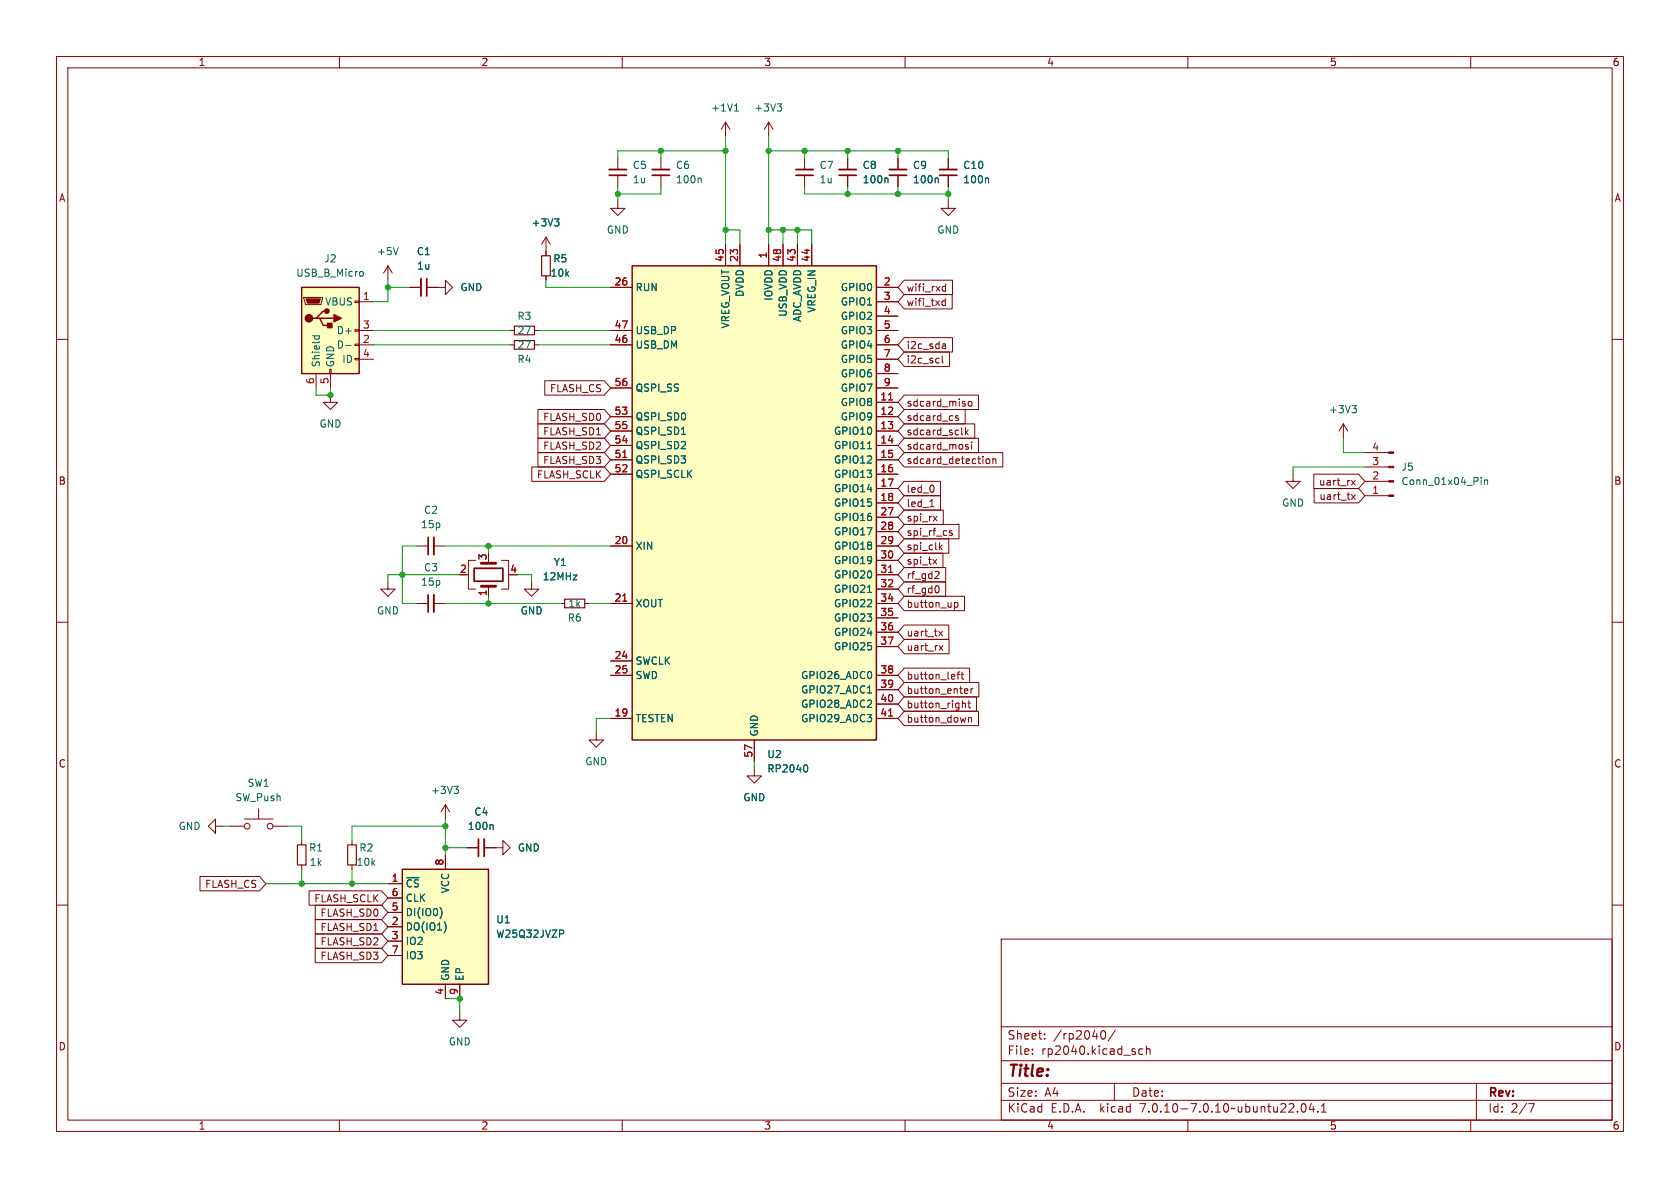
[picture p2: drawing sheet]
<svg xmlns="http://www.w3.org/2000/svg" width="297mm" height="210mm" viewBox="0 0 297 210" stroke-linecap="round" stroke-linejoin="round" font-family="sans-serif">
<g fill="none" stroke="#840000" stroke-width=".18">
<path d="M10 10h277v190h-277zM12 12h273v186h-273zM60 10v2M110 10v2M160 10v2M210 10v2M260 10v2M109.2 35.6v1.2h1.3l-1.3 1.3-1.3-1.3h1.3M109.2 27.9v2.1M109.2 31v2M116.8 27.9v2.1M116.8 31v2"/>
<path d="M128.3 21.6l-.8 1.3M128.3 21.6v2.5M128.3 21.6l.7 1.3M135.9 21.6l-.8 1.3M135.9 21.6v2.5M135.9 21.6l.8 1.3M142.2 27.9v2.1M142.2 31v2M149.9 27.9v2.1M149.9 31v2M158.7 27.9v2.1M158.7 31v2"/>
<path d="M167.6 35.6v1.2h1.3l-1.3 1.3-1.2-1.3h1.2M167.6 27.9v2.1M167.6 31v2M10 60h2M53.7 52.6h3.3v.2l-.2 1h-2.8zM62.7 58.3h.8v.2h-.8zM62.7 53.2h.8v.3h-.8zM63.5 53.3h2.5M63.5 58.4h2.5M68.6 47l-.8 1.3M68.6 47v2.5M68.6 47l.7 1.3"/>
<path d="M72.4 50.8h2M75.4 50.8h3.3v-1.3l1.3 1.3-1.3 1.3v-1.3M90.2 58.4h.7M94.5 58.4h.7M96.5 41.9v3.3M96.5 48.8v.7M96.5 41.9l-.7 1.3M96.5 41.9l.8 1.3M107.9 50.8h3.9M107.9 58.4h3.9M128.3 43.2v3.8M130.8 43.2v3.8"/>
<path d="M135.9 43.2v3.8M138.4 43.2v3.8M141 43.2v3.8M143.5 43.2v3.8M154.9 50.8h3.8M154.9 53.3h3.8M154.9 55.9h3.8M154.9 58.4h3.8M159.9 52.1h8.4v2.5h-8.4l-1.2-1.3zM159.9 59.7h8.5v2.5h-8.5l-1.2-1.2zM159.9 49.5h8.5v2.6h-8.5l-1.2-1.3zM166.6 53.9l.1 .1 .4-.1"/>
<path d="M166.7 51.4h.5M166.7 50.7h.5M167.1 52.7v1.3M167.1 53.2h-.4l-.1 .1M167.2 50.2v1.3M285 60h2M55.9 66v2.6M58.3 65.3h.2v.7h-.2zM58.4 69.9v1.2h1.3l-1.3 1.3-1.3-1.3h1.3M58.4 66v2.6M62.7 63.4h.8v.2h-.8zM62.7 60.8h.8v.3h-.8z"/>
<path d="M63.5 61h2.5M63.5 63.5h2.5M90.2 61h.7M94.5 61h.7M95.1 72.4h11.7l1.1 1.3-1.1 1.2h-11.7zM95.1 74.9h11.7l1.1 1.3-1.1 1.3h-11.7zM95.1 77.5h11.7l1.1 1.2-1.1 1.3h-11.7zM96.3 67.3h10.5l1.1 1.3-1.1 1.3h-10.5zM107.9 73.7h3.9M107.9 76.2h3.9M107.9 78.7h3.9M107.9 61h3.9"/>
<path d="M107.9 68.6h3.9M154.9 71.1h3.8M154.9 73.7h3.8M154.9 76.2h3.8M154.9 78.7h3.8M154.9 61h3.8M154.9 68.6h3.8M154.9 63.5h3.8M154.9 66h3.8M159.9 62.2h7.9v2.6h-7.9l-1.2-1.3zM159.9 72.4h10.7v2.5h-10.7l-1.2-1.2zM159.9 74.9h12.4v2.6h-12.4l-1.2-1.3z"/>
<path d="M159.9 77.5h13.1v2.5h-13.1l-1.2-1.3zM159.9 69.8h13.1v2.6h-13.1l-1.2-1.3zM166.6 62.9v1.1l.1 .2M166.7 60.8h.3l.2 .2v.6M167.2 61.6h-.5M167.2 61.1h-.5M169.4 73.5h-.3l-.2 .2 .1 .1 .4 .2v.3h-.5M170.1 76.8l.1 .1M170.7 78.8l.5 .4-.2 .2-.3-.1M170.7 75.6v1.3M170.8 76.4l.4 .5M171.2 76l-.5 .5"/>
<path d="M171.2 78.6h-.3l-.2 .1M171.2 71.1l.2-.2 .4 .2v.4l-.1 .2-.3 .1-.2-.1zM171.8 78.1v.2M171.8 78.6v.8M237.5 74.9l-.8 1.3M237.5 74.9v2.6M237.5 74.9l.8 1.3M73.7 96.5h2M76.7 96.5h2M84.1 99.1h-1.3v5h1.3M88.6 99.1h1.3v5h-1.3M94 82.5h12.8l1.1 1.3-1.1 1.3h-12.8z"/>
<path d="M95.1 80h11.7l1.1 1.3-1.1 1.3h-11.7zM107.9 81.3h3.9M107.9 83.8h3.9M107.9 96.5h3.9M154.9 81.3h3.8M154.9 83.8h3.8M154.9 86.4h3.8M154.9 88.9h3.8M154.9 96.5h3.8M154.9 91.4h3.8M154.9 94h3.8M154.9 99.1h3.8"/>
<path d="M159.9 97.8h6.8v2.5h-6.8l-1.2-1.2zM159.9 92.7h9.6v2.6h-9.6l-1.2-1.3zM159.9 80h17.4v2.6h-17.4l-1.2-1.3zM159.9 95.2h7.8v2.6h-7.8l-1.2-1.3zM159.9 90.2h6.9v2.5h-6.9l-1.2-1.3zM159.9 87.6h6.4v2.6h-6.4l-1.2-1.3zM159.9 85.1h6.4v2.5h-6.4l-1.2-1.2zM164.4 89.6h.7M164.9 98.9l.7 .8M165 91.3l.7 .8M165.1 86v.8M165.6 98.9l-.7 .8"/>
<path d="M165.7 91.3l-.7 .8M166.2 96.7l.4 .5M166.6 96.3l-.5 .5M168.3 93.9l-.3-.1-.2 .2 .1 .2 .4 .1v.3h-.5M174.4 81.2l.3-.1 .3 .2v.4l-.3 .3-.3-.1-.1-.2zM175.5 81.2l.2-.1 .3 .1 .1 .8M175.5 81.1v.9M228.6 83.8v1.3h1.3l-1.3 1.3-1.3-1.3h1.3M232.3 83.8h7.9l1.1 1.3-1.1 1.3h-7.9zM232.3 86.4h7.9l1.1 1.2-1.1 1.3h-7.9zM238.9 84.9l.7 .9M238.9 87.5l.7 .8"/>
<path d="M239.6 84.9l-.7 .9M239.6 87.5l-.7 .8M241.3 80h4.2M241.3 82.6h4.2M241.3 85.1h4.2M241.3 87.6h4.2M10 110h2M68.6 102.9v1.2h1.2l-1.2 1.3-1.3-1.3h1.3M73.7 106.7h2M76.7 106.7h2M82.5 101.6h.3M86.4 103.6v1.8"/>
<path d="M94 102.9v1.2h1.2l-1.2 1.3-1.3-1.3h1.3M99.1 106.7h.7M103.4 106.7h.7M107.9 106.7h3.9M107.9 116.8h3.9M107.9 119.4h3.9M154.9 106.7h3.8M154.9 119.4h3.8M154.9 101.6h3.8M154.9 104.1h3.8M154.9 109.2h3.8M154.9 111.8h3.8"/>
<path d="M154.9 114.3h3.8M159.9 100.3h7.3v2.6h-7.3l-1.2-1.3zM159.9 105.4h10.6v2.6h-10.6l-1.2-1.3zM159.9 102.9h7.3v2.5h-7.3l-1.2-1.3zM159.9 118.1h11.5v2.6h-11.5l-1.2-1.3zM159.9 113h7.9v2.6h-7.9l-1.2-1.3zM159.9 110.5h7.8v2.5h-7.8l-1.2-1.2zM165.5 101l.4 .1 .1 .3-.8 .9h.8M165.7 103.5a.79 .79 0 0 1 0 1.3M166 111.6l.6 .8M166 114.1l.7 .9M166.6 111.6l-.6 .8"/>
<path d="M166.7 114.1l-.7 .9M168.7 106.5v1.3M168.7 106.6l.4-.1 .3 .2-.2 .6h-.5M169.2 119.2h.5M169.7 118.8l-.3 .2v1.1M169.9 119.2h.5M170.1 118.8v1.1l.3 .2M285 110h2M105.4 129.5v1.3h1.3l-1.3 1.3-1.3-1.3h1.3M107.9 127h3.9M133.3 135.9v1.3h1.3l-1.3 1.2-1.2-1.2h1.2M133.3 130.8v3.8"/>
<path d="M154.9 127h3.8M154.9 121.9h3.8M154.9 124.5h3.8M159.9 125.7h13.1v2.6h-13.1l-1.2-1.3zM159.9 120.6h13.1v2.6h-13.1l-1.2-1.3zM159.9 123.2h12.7v2.5h-12.7l-1.2-1.2zM170.1 123.9v1.2M170.1 124.4l.2-.1h.3l.1 .8M170.7 121.7l.3 .1 .1 .2-.6 .2M171 122.5l-.3 .1M171.1 124.3h.5M171.2 126.8v.9"/>
<path d="M171.2 126.9l.2-.1 .3 .1 .1 .8M171.3 123.9v1l.3 .2M171.6 121.7v.9M172 121.7l-.4 .3M10 160h2M35.4 154.9h10.5l1.1 1.3-1.1 1.3h-10.5zM38.1 146.1v-1.3l-1.3 1.3 1.3 1.2v-1.2h1.3M40.6 146.1h2.6M43.2 144.8h5.1M45.7 143v1.8M48.3 146.1h2.5M53.3 148.6v.8"/>
<path d="M53.3 152.9v.8M54.6 157.5h12.9l1.1 1.3-1.1 1.2h-12.9zM62.2 148.6v.8M62.2 152.9v.8M68.6 156.2h2.5M68.6 158.8h2.5M78.7 142.2l-.7 1.3M78.7 142.2v2.6M78.7 151.1v2.6M78.7 142.2l.8 1.3M82.5 149.9h2.1M85.6 149.9h3.3v-1.3l1.3 1.3-1.3 1.2v-1.2"/>
<path d="M285 160h2M55.7 167.6h11.8l1.1 1.3-1.1 1.3h-11.8zM55.7 165.1h11.8l1.1 1.3-1.1 1.2h-11.8zM55.7 160h11.8l1.1 1.3-1.1 1.3h-11.8zM55.7 162.6h11.8l1.1 1.2-1.1 1.3h-11.8zM68.6 163.8h2.5M68.6 166.4h2.5M68.6 161.3h2.5M68.6 168.9h2.5M78.7 174v2.5M81.3 179.1v1.2h1.2l-1.2 1.3-1.3-1.3h1.3M81.3 174v2.5"/>
<path d="M177 166h108v32h-108zM60 198v2M110 198v2M160 198v2M177 194.5h108M177 191.5h108M177 187.5h108M177 181.5h108M182.5 186.3v.1M182.5 185.5v.1M184.7 183.6v.1M184.7 182.8v.1"/>
<path d="M194.6 182.8l.1-.5 .3-.1a.81 .81 0 0 1 .5 .6 .81 .81 0 0 1-.3 .8h-.4l-.2-.5M197 191.5v3M197.2 182.1l-1.3 2M202 185.5l-.4-.1-.3 .3v.4l.2 .2h.5M202.7 185.5l.2-.1 .3 .1 .1 .9M202.7 184.9v1.5M210 198v2M229.4 196.5v.1M230.2 195.2l.2-.1a.81 .81 0 0 1 .6 .6 .81 .81 0 0 1-.3 .8l-.2 .1a.81 .81 0 0 1-.3-1.4zM231.8 195l-.3 1.1h.9M232.2 195.6v1M233 196.5v.1"/>
<path d="M233.6 196.6h.9M233.6 195.5l.4-.4v1.5M260 198v2M261 191.5v6.5M270.2 195.1h1l-.6 1.5"/>
<circle cx="43.7" cy="146.1" r=".51"/>
<circle cx="47.8" cy="146.1" r=".51"/>
</g>
<path d="M107.7 30h3M115.3 30h3.1M140.7 30h3.1M148.3 30h3.1M157.2 30h3.1M166.1 30h3.1M74.4 49.3v3M76.7 95v3M76.7 105.2v3M85.6 148.3v3.1" fill="none" stroke="#840000" stroke-width=".33"/>
<path d="M107.7 31h3M115.3 31h3.1M140.7 31h3.1M148.3 31h3.1M157.2 31h3.1M166.1 31h3.1M75.4 49.3v3M75.7 95v3M75.7 105.2v3M83.8 100.5h5.1v2.2h-5.1zM84.6 148.3v3.1" fill="none" stroke="#840000" stroke-width=".3"/>
<g fill="none" stroke="#006464" stroke-width=".18">
<path d="M129.8 19.6h.8M130 18.7l.2-.3v1.2M137.4 18.4h.8l-.4 .4M137.9 18.8l.3 .3v.3l-.3 .2M98 38.7h.8l-.4 .5M98.6 39.2l.2 .2v.3l-.2 .2M123.8 31.5l.2 .2v.6M156.8 31.5l.2 .2v.6M165.7 31.5l.2 .2v.6M174.6 31.5l.2 .2v.6M55.2 59.4h1.3M55.7 59.4l-.1 .3"/>
<path d="M56.4 59.4l.1 .3M63.8 48l.3 .1 .1 .1v.5l-.4 .1M70.4 43.8l-.4 1.2M61.1 61.1h1M120.5 76.8h.7M153.4 79.3h.7M239 71.7h.8l-.4 .5M239.5 72.2l.3 .2v.3l-.3 .3M261.9 84.4v.1M261.9 84.8v.9M262.5 84.8v.9M262.5 84.9l.1-.1 .3 .1 .1 .8"/>
<path d="M153.4 104.7h.7M80.3 139h.7l-.4 .5M80.8 139.5l.2 .2v.3l-.2 .3M142.5 135.2a.79 .79 0 0 1 0 1.3M153.4 122.5h.7M87 145.8l.2 .2v.6M77.8 160.5a1.49 1.49 0 0 1 0 1.8M78.8 163.5v.8M99.4 164.4l.3 .3-.1 .3-.2 .1"/>
</g>
<path d="M90.9 57.7h3.6v1.5h-3.6zM95.8 45.2h1.5v3.6h-1.5zM90.9 60.2h3.6v1.5h-3.6zM99.8 105.9h3.6v1.5h-3.6zM52.6 149.4h1.5v3.5h-1.5zM61.5 149.4h1.5v3.5h-1.5z" fill="none" stroke="#840000" stroke-width=".2"/>
<g fill="#840000" stroke="#840000" stroke-width=".18">
<path d="M245.5 79.9h.9v.2h-.9z"/>
<path d="M245.5 82.4h.9v.3h-.9z"/>
<path d="M245.5 85h.9v.2h-.9z"/>
<path d="M245.5 87.5h.9v.3h-.9z"/>
<path d="M54.1 52.8h2.5l-.2 .8h-2z"/>
</g>
<g fill="#ffffc2" stroke="#ffffc2" stroke-width=".18">
<path d="M111.8 47h43.1v83.8h-43.1z"/>
<path d="M71.1 153.7h15.3v20.3h-15.3z"/>
<path d="M53.3 50.8h10.2v15.2h-10.2z"/>
</g>
<path d="M53.3 50.8h10.2v15.2h-10.2zM55.9 56.3h.6l.6 1.2h1.3M56.5 56.3h2.6M57.8 55h-.7l-1.2 1.3h-.7M111.8 47h43.1v83.8h-43.1zM71.1 153.7h15.3v20.3h-15.3z" fill="none" stroke="#840000" stroke-width=".25"/>
<path d="M157.1 70.7h.7M110.1 80.9h.7M110.1 106.3h.7M157.1 101.2h.7M157.1 126.6h.7" fill="none" stroke="#a90000" stroke-width=".18"/>
<path d="M85.1 99.6h2.5M85.1 103.6h2.5" fill="none" stroke="#840000" stroke-width=".51"/>
<g fill="#840000" stroke="#840000" stroke-width=".25">
<path d="M59.1 55.6l1.2 .7-1.2 .6z"/>
<path d="M57.9 57.2h.8v.7h-.8z"/>
<circle cx="54.6" cy="56.3" r=".63"/>
<circle cx="57.8" cy="55" r=".38"/>
</g>
<g fill="none" stroke="#009600" stroke-width=".18">
<path d="M109.2 33v2.6M116.8 33v1.3h-7.6M116.8 26.7v1.2M128.3 24.1v19.1M128.3 26.7h-19.1v1.2M135.9 26.7h31.7v1.2M135.9 24.1v19.1M142.2 33v1.3h25.4M142.2 26.7v1.2M149.9 26.7v1.2M149.9 33v1.3M158.7 26.7v1.2"/>
<path d="M158.7 33v1.3M167.6 33v2.6M66 58.4h24.2M68.6 50.8h3.8M68.6 49.5v3.8h-2.6M95.2 58.4h12.7M96.5 49.5v1.3h11.4M128.3 40.6h2.5v2.6M135.9 40.6h7.6v2.6M138.4 40.6v2.6M141 40.6v2.6M55.9 68.6v1.3h2.5v-1.3"/>
<path d="M66 61h24.2M95.2 61h12.7M237.5 77.5v2.5h3.8M73.7 96.5h-2.6v10.2h2.6M78.7 96.5h29.2M86.4 96.5v1.3M241.3 82.6h-12.7v1.2M78.7 106.7h20.4M81.3 101.6h-12.7v1.3M86.4 105.4v1.3M91.4 101.6h2.6v1.3M104.1 106.7h3.8"/>
<path d="M107.9 127h-2.5v2.5M133.3 134.6v1.3M39.4 146.1h1.2M47 156.2h21.6M50.8 146.1h2.5v2.5M53.3 153.7v2.5M62.2 153.7v2.5M78.7 144.8v6.3M78.7 146.1h-16.5v2.5M78.7 149.9h3.8M78.7 176.5h2.6v2.6"/>
</g>
<g fill="#009600" stroke="#009600" stroke-width=".18">
<circle cx="68.6" cy="50.8" r=".46"/>
<circle cx="58.4" cy="69.9" r=".46"/>
<circle cx="109.2" cy="34.3" r=".46"/>
<circle cx="158.7" cy="26.7" r=".46"/>
<circle cx="149.9" cy="26.7" r=".46"/>
<circle cx="149.9" cy="34.3" r=".46"/>
<circle cx="158.7" cy="34.3" r=".46"/>
<circle cx="141" cy="40.6" r=".46"/>
<circle cx="62.2" cy="156.2" r=".46"/>
<circle cx="53.3" cy="156.2" r=".46"/>
<circle cx="81.3" cy="176.5" r=".46"/>
<circle cx="78.7" cy="146.1" r=".46"/>
<circle cx="78.7" cy="149.9" r=".46"/>
<circle cx="138.4" cy="40.6" r=".46"/>
<circle cx="135.9" cy="40.6" r=".46"/>
<circle cx="128.3" cy="40.6" r=".46"/>
<circle cx="128.3" cy="26.7" r=".46"/>
<circle cx="116.8" cy="26.7" r=".46"/>
<circle cx="142.2" cy="26.7" r=".46"/>
<circle cx="135.9" cy="26.7" r=".46"/>
<circle cx="167.6" cy="34.3" r=".46"/>
<circle cx="86.4" cy="96.5" r=".46"/>
<circle cx="86.4" cy="106.7" r=".46"/>
<circle cx="71.1" cy="101.6" r=".46"/>
</g>
<text font-size="2.8" fill="#840000" x="178" y="190.9">Title:</text>
<g font-size="2.1" fill="#840000">
<text x="178" y="184">Sheet:</text>
<text x="186.2" y="184">/rp2040/</text>
<text x="178" y="186.7">File:</text>
<text x="184.1" y="186.7">rp2040.kicad_sch</text>
<text x="178" y="196.9">KiCad</text>
<text x="178" y="194.1">Size:</text>
<text x="184.7" y="194.1">A4</text>
<text x="185.7" y="196.9">E.D.A.</text>
<text x="194.6" y="196.9">kicad</text>
<text x="200" y="194.1">Date:</text>
<text x="201.8" y="196.9">7.0.10-7.0.10~ubuntu22.04.1</text>
<text x="263" y="194.3">Rev:</text>
<text x="263" y="196.9">Id:</text>
<text x="267.1" y="196.9">2/7</text>
</g>
<g font-size="1.8" fill="#840000">
<text x="35" y="11.9">1</text>
<text x="85" y="11.9">2</text>
<text x="135" y="11.9">3</text>
<text x="185" y="11.9">4</text>
<text x="235" y="11.9">5</text>
<text x="285" y="11.9">6</text>
<text x="10.3" y="35.9">A</text>
<text x="285.3" y="35.9">A</text>
<text x="160.2" y="51.8">wifi_rxd</text>
<text x="160.2" y="54.3">wifi_txd</text>
<text x="160.2" y="64.5">i2c_scl</text>
<text x="160.2" y="61.9">i2c_sda</text>
<text x="97.1" y="69.5">FLASH_CS</text>
<text x="95.9" y="74.6">FLASH_SD0</text>
<text x="95.9" y="77.2">FLASH_SD1</text>
<text x="160.2" y="74.6">sdcard_cs</text>
<text x="160.2" y="77.2">sdcard_sclk</text>
<text x="160.2" y="72.1">sdcard_miso</text>
<text x="95.9" y="82.2">FLASH_SD3</text>
<text x="95.9" y="79.7">FLASH_SD2</text>
<text x="160.2" y="82.2">sdcard_detection</text>
<text x="160.2" y="79.7">sdcard_mosi</text>
<text x="10.3" y="85.9">B</text>
<text x="94.8" y="84.8">FLASH_SCLK</text>
<text x="160.2" y="89.9">led_1</text>
<text x="160.2" y="87.3">led_0</text>
<text x="233.1" y="86">uart_rx</text>
<text x="233.1" y="88.6">uart_tx</text>
<text x="285.3" y="85.9">B</text>
<text x="160.2" y="94.9">spi_rf_cs</text>
<text x="160.2" y="92.4">spi_rx</text>
<text x="160.2" y="100">spi_tx</text>
<text x="160.2" y="97.5">spi_clk</text>
<text x="160.2" y="102.6">rf_gd2</text>
<text x="160.2" y="107.6">button_up</text>
<text x="160.2" y="105.1">rf_gd0</text>
<text x="160.2" y="112.7">uart_tx</text>
<text x="160.2" y="115.3">uart_rx</text>
<text x="160.2" y="122.9">button_enter</text>
<text x="160.2" y="125.4">button_right</text>
<text x="160.2" y="120.3">button_left</text>
<text x="160.2" y="128">button_down</text>
<text x="10.3" y="135.9">C</text>
<text x="285.3" y="135.9">C</text>
<text x="36.2" y="157.2">FLASH_CS</text>
<text x="55.5" y="159.7">FLASH_SCLK</text>
<text x="56.5" y="167.3">FLASH_SD2</text>
<text x="56.5" y="162.2">FLASH_SD0</text>
<text x="56.5" y="164.8">FLASH_SD1</text>
<text x="56.5" y="169.9">FLASH_SD3</text>
<text x="10.3" y="185.9">D</text>
<text x="285.3" y="185.9">D</text>
<text x="35" y="199.9">1</text>
<text x="85" y="199.9">2</text>
<text x="135" y="199.9">3</text>
<text x="185" y="199.9">4</text>
<text x="235" y="199.9">5</text>
<text x="285" y="199.9">6</text>
</g>
<g font-size="1.8" fill="#006464">
<text x="125.6" y="19.9">+1V1</text>
<text x="133.2" y="19.9">+3V3</text>
<text x="111.8" y="30.1">C5</text>
<text x="111.8" y="32.6">1u</text>
<text x="119.4" y="30.1">C6</text>
<text x="119.4" y="32.6">100n</text>
<text x="144.8" y="30.1">C7</text>
<text x="144.8" y="32.6">1u</text>
<text x="152.4" y="30.1">C8</text>
<text x="152.4" y="32.6">100n</text>
<text x="161.3" y="30.1">C9</text>
<text x="161.3" y="32.6">100n</text>
<text x="170.2" y="32.6">100n</text>
<text x="170.2" y="30.1">C10</text>
<text x="93.9" y="40.2">+3V3</text>
<text x="107.2" y="41.5">GND</text>
<text x="165.6" y="41.5">GND</text>
<text x="57.2" y="46.6">J2</text>
<text x="66.5" y="45.3">+5V</text>
<text x="73.6" y="45.3">C1</text>
<text x="73.6" y="47.9">1u</text>
<text x="97.7" y="46.6">R5</text>
<text x="52.3" y="49.1">USB_B_Micro</text>
<text x="81.3" y="51.7">GND</text>
<text x="97.2" y="49.1">10k</text>
<text x="112.3" y="51.7">RUN</text>
<text x="131.7" y="52.6" transform="rotate(-90 131.7 52.6)">DVDD</text>
<text x="136.8" y="53.3" transform="rotate(-90 136.8 53.3)">IOVDD</text>
<text x="148.5" y="51.7">GPIO0</text>
<text x="57.4" y="54.2">VBUS</text>
<text x="59.4" y="59.3">D+</text>
<text x="91.4" y="56.7">R3</text>
<text x="91.4" y="59.3">27</text>
<text x="112.3" y="59.3">USB_DP</text>
<text x="129.1" y="58.2" transform="rotate(-90 129.1 58.2)">VREG_VOUT</text>
<text x="139.3" y="56.1" transform="rotate(-90 139.3 56.1)">USB_VDD</text>
<text x="141.8" y="57" transform="rotate(-90 141.8 57)">ADC_AVDD</text>
<text x="144.4" y="55.4" transform="rotate(-90 144.4 55.4)">VREG_IN</text>
<text x="148.5" y="54.2">GPIO1</text>
<text x="148.5" y="56.7">GPIO2</text>
<text x="148.5" y="59.3">GPIO3</text>
<text x="56.7" y="65" transform="rotate(-90 56.7 65)">Shield</text>
<text x="59.3" y="65" transform="rotate(-90 59.3 65)">GND</text>
<text x="59.4" y="61.8">D-</text>
<text x="60.4" y="64.4">ID</text>
<text x="91.4" y="64.4">R4</text>
<text x="91.4" y="61.8">27</text>
<text x="112.3" y="61.8">USB_DM</text>
<text x="148.5" y="61.8">GPIO4</text>
<text x="148.5" y="64.4">GPIO5</text>
<text x="112.3" y="69.4">QSPI_SS</text>
<text x="148.5" y="72">GPIO8</text>
<text x="148.5" y="66.9">GPIO6</text>
<text x="148.5" y="69.4">GPIO7</text>
<text x="56.4" y="75.8">GND</text>
<text x="112.3" y="74.5">QSPI_SD0</text>
<text x="112.3" y="77.1">QSPI_SD1</text>
<text x="147.3" y="77.1">GPIO10</text>
<text x="148.5" y="74.5">GPIO9</text>
<text x="234.8" y="73.3">+3V3</text>
<text x="112.3" y="82.1">QSPI_SD3</text>
<text x="112.3" y="79.6">QSPI_SD2</text>
<text x="147.3" y="79.6">GPIO11</text>
<text x="147.3" y="82.1">GPIO12</text>
<text x="247.7" y="83.4">J5</text>
<text x="112.3" y="84.7">QSPI_SCLK</text>
<text x="147.3" y="84.7">GPIO13</text>
<text x="147.3" y="87.2">GPIO14</text>
<text x="147.3" y="89.8">GPIO15</text>
<text x="226.6" y="89.8">GND</text>
<text x="247.7" y="86">Conn_01x04_Pin</text>
<text x="74.3" y="93.6">15p</text>
<text x="74.9" y="91">C2</text>
<text x="147.3" y="92.3">GPIO16</text>
<text x="147.3" y="94.8">GPIO17</text>
<text x="74.9" y="101.2">C3</text>
<text x="97.8" y="100.2">Y1</text>
<text x="112.3" y="97.4">XIN</text>
<text x="147.3" y="97.4">GPIO18</text>
<text x="147.3" y="99.9">GPIO19</text>
<text x="74.3" y="103.7">15p</text>
<text x="95.8" y="102.8">12MHz</text>
<text x="100.4" y="107.5">1k</text>
<text x="112.3" y="107.5">XOUT</text>
<text x="147.3" y="102.5">GPIO20</text>
<text x="147.3" y="105">GPIO21</text>
<text x="147.3" y="107.5">GPIO22</text>
<text x="66.5" y="108.8">GND</text>
<text x="91.9" y="108.8">GND</text>
<text x="100.3" y="110.1">R6</text>
<text x="147.3" y="110.1">GPIO23</text>
<text x="147.3" y="112.6">GPIO24</text>
<text x="112.3" y="117.7">SWCLK</text>
<text x="147.3" y="115.2">GPIO25</text>
<text x="112.3" y="120.2">SWD</text>
<text x="141.5" y="120.2">GPIO26_ADC0</text>
<text x="141.5" y="122.8">GPIO27_ADC1</text>
<text x="141.5" y="125.3">GPIO28_ADC2</text>
<text x="112.3" y="127.9">TESTEN</text>
<text x="134.2" y="130.3" transform="rotate(-90 134.2 130.3)">GND</text>
<text x="141.5" y="127.9">GPIO29_ADC3</text>
<text x="103.4" y="135.5">GND</text>
<text x="135.6" y="134.2">U2</text>
<text x="135.6" y="136.8">RP2040</text>
<text x="41.5" y="141.8">SW_Push</text>
<text x="43.7" y="139.3">SW1</text>
<text x="76.1" y="140.6">+3V3</text>
<text x="131.3" y="141.8">GND</text>
<text x="31.5" y="146.9">GND</text>
<text x="82.6" y="146.9">100n</text>
<text x="83.8" y="144.4">C4</text>
<text x="54.5" y="150.7">R1</text>
<text x="54.7" y="153.3">1k</text>
<text x="62.9" y="153.3">10k</text>
<text x="63.4" y="150.7">R2</text>
<text x="91.4" y="150.7">GND</text>
<text x="71.6" y="157.1">~{CS}</text>
<text x="71.6" y="159.6">CLK</text>
<text x="79.6" y="158" transform="rotate(-90 79.6 158)">VCC</text>
<text x="71.6" y="164.7">DO(IO1)</text>
<text x="71.6" y="167.2">IO2</text>
<text x="71.6" y="162.2">DI(IO0)</text>
<text x="87.6" y="163.4">U1</text>
<text x="87.6" y="166">W25Q32JVZP</text>
<text x="71.6" y="169.8">IO3</text>
<text x="79.6" y="173.5" transform="rotate(-90 79.6 173.5)">GND</text>
<text x="82.1" y="173.5" transform="rotate(-90 82.1 173.5)">EP</text>
<text x="79.2" y="185">GND</text>
</g>
<g font-size="1.8" fill="#a90000">
<text x="128" y="46.4" transform="rotate(-90 128 46.4)">45</text>
<text x="130.6" y="46.4" transform="rotate(-90 130.6 46.4)">23</text>
<text x="135.6" y="45.8" transform="rotate(-90 135.6 45.8)">1</text>
<text x="138.2" y="46.4" transform="rotate(-90 138.2 46.4)">48</text>
<text x="140.7" y="46.4" transform="rotate(-90 140.7 46.4)">43</text>
<text x="143.3" y="46.4" transform="rotate(-90 143.3 46.4)">44</text>
<text x="64.1" y="53.1">1</text>
<text x="108.5" y="50.5">26</text>
<text x="156.1" y="50.5">2</text>
<text x="156.1" y="53.1">3</text>
<text x="64.1" y="58.2">3</text>
<text x="108.5" y="58.2">47</text>
<text x="156.1" y="55.6">4</text>
<text x="156.1" y="58.2">5</text>
<text x="64.1" y="60.7">2</text>
<text x="64.1" y="63.2">4</text>
<text x="108.5" y="60.7">46</text>
<text x="156.1" y="60.7">6</text>
<text x="156.1" y="63.2">7</text>
<text x="156.1" y="65.8">8</text>
<text x="55.6" y="68" transform="rotate(-90 55.6 68)">6</text>
<text x="58.2" y="68" transform="rotate(-90 58.2 68)">5</text>
<text x="108.5" y="68.3">56</text>
<text x="155.5" y="70.9">11</text>
<text x="156.1" y="68.3">9</text>
<text x="108.5" y="73.4">53</text>
<text x="108.5" y="75.9">55</text>
<text x="155.5" y="73.4">12</text>
<text x="155.5" y="75.9">13</text>
<text x="108.5" y="81">51</text>
<text x="108.5" y="83.6">52</text>
<text x="108.5" y="78.5">54</text>
<text x="155.5" y="78.5">14</text>
<text x="155.5" y="81">15</text>
<text x="155.5" y="83.6">16</text>
<text x="242.5" y="82.3">3</text>
<text x="242.5" y="79.8">4</text>
<text x="155.5" y="86.1">17</text>
<text x="155.5" y="88.6">18</text>
<text x="242.5" y="87.4">1</text>
<text x="242.5" y="84.8">2</text>
<text x="155.5" y="91.2">27</text>
<text x="155.5" y="93.7">28</text>
<text x="81.2" y="101.3">2</text>
<text x="86.1" y="99.1" transform="rotate(-90 86.1 99.1)">3</text>
<text x="90.1" y="101.3">4</text>
<text x="108.5" y="96.3">20</text>
<text x="155.5" y="96.3">29</text>
<text x="155.5" y="98.8">30</text>
<text x="155.5" y="101.3">31</text>
<text x="86.1" y="105.5" transform="rotate(-90 86.1 105.5)">1</text>
<text x="108.5" y="106.4">21</text>
<text x="155.5" y="103.9">32</text>
<text x="155.5" y="106.4">34</text>
<text x="155.5" y="109">35</text>
<text x="155.5" y="111.5">36</text>
<text x="108.5" y="116.6">24</text>
<text x="108.5" y="119.1">25</text>
<text x="155.5" y="114">37</text>
<text x="155.5" y="119.1">38</text>
<text x="155.5" y="121.7">39</text>
<text x="155.5" y="124.2">40</text>
<text x="108.5" y="126.7">19</text>
<text x="155.5" y="126.7">41</text>
<text x="133.1" y="134" transform="rotate(-90 133.1 134)">57</text>
<text x="69.1" y="156">1</text>
<text x="78.5" y="153.1" transform="rotate(-90 78.5 153.1)">8</text>
<text x="69.1" y="161">5</text>
<text x="69.1" y="158.5">6</text>
<text x="69.1" y="163.6">2</text>
<text x="69.1" y="166.1">3</text>
<text x="69.1" y="168.7">7</text>
<text x="78.5" y="176" transform="rotate(-90 78.5 176)">4</text>
<text x="81" y="176" transform="rotate(-90 81 176)">9</text>
</g>
</svg>
